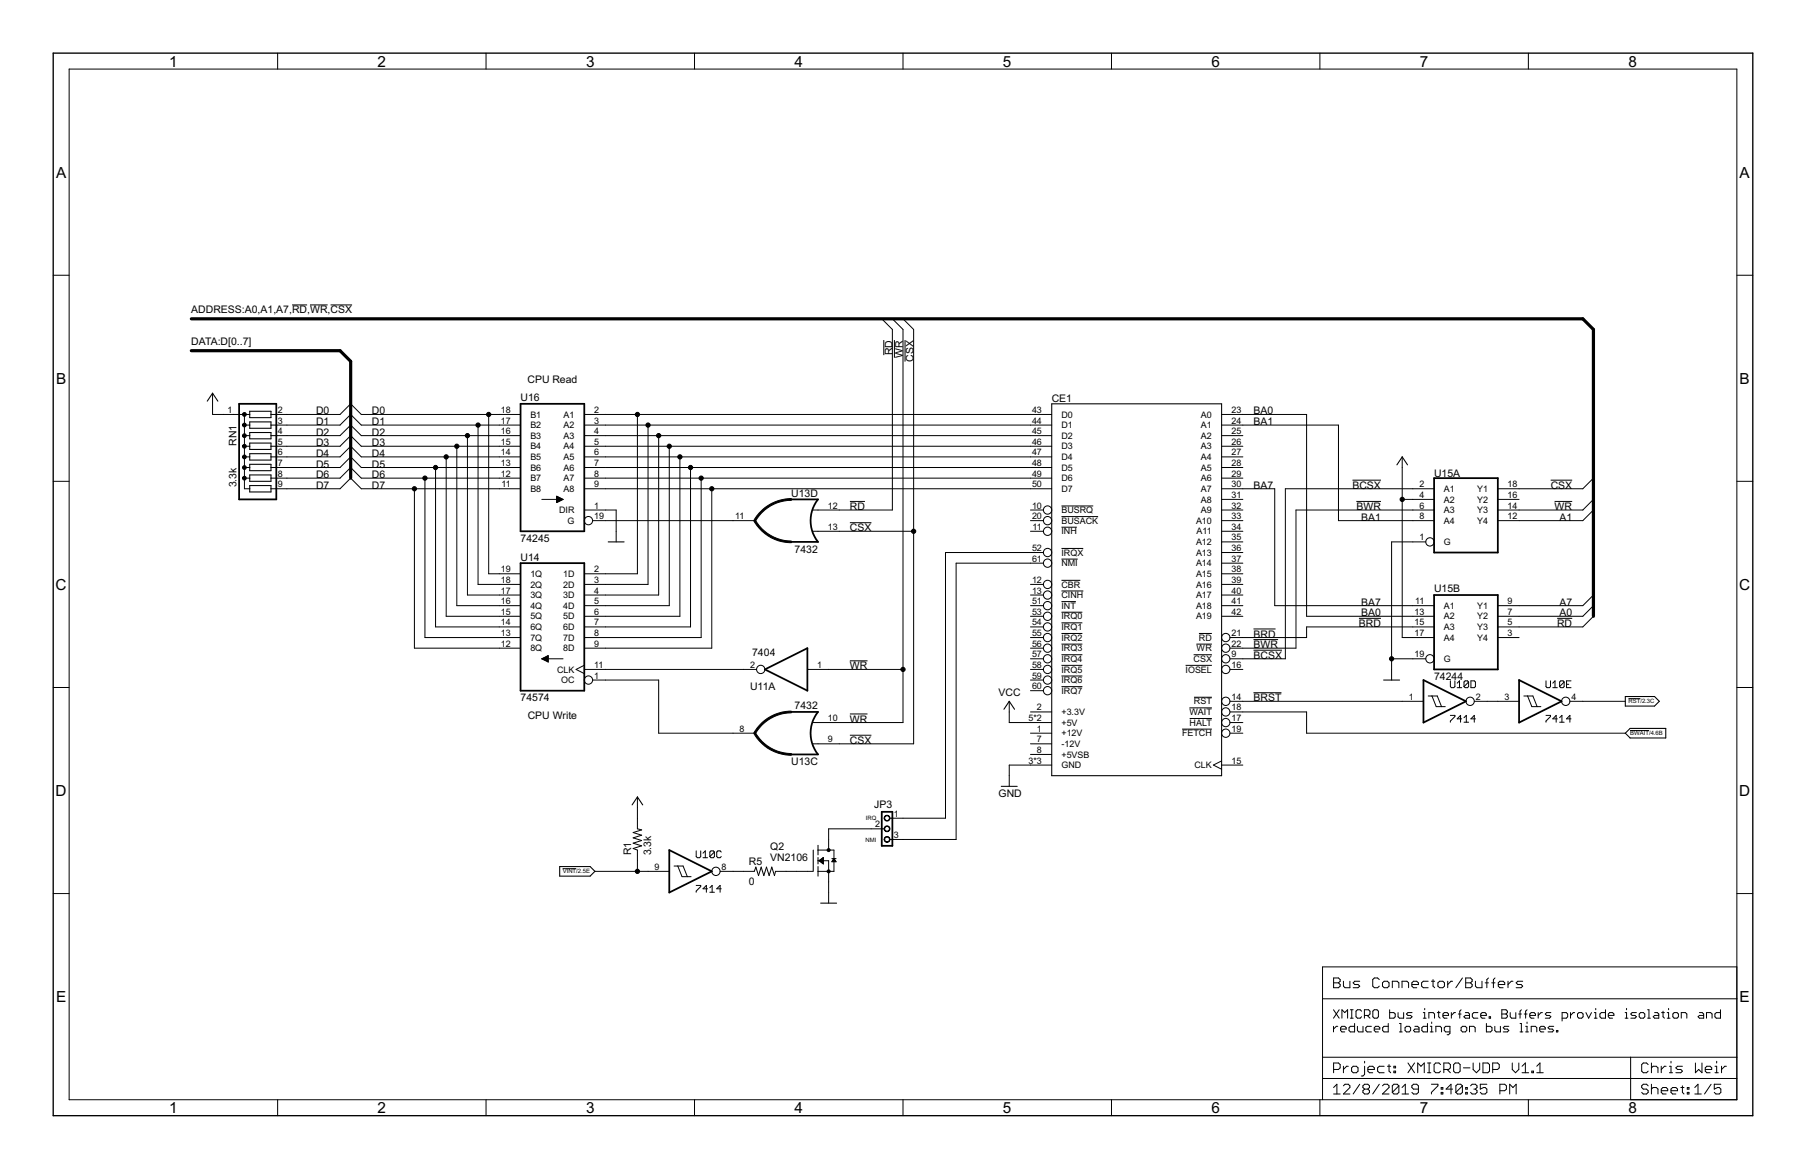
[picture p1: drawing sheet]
<svg xmlns="http://www.w3.org/2000/svg" width="432mm" height="279mm" viewBox="0 0 432 279" stroke-linecap="round" stroke-linejoin="round" font-family="sans-serif">
<g fill="none" stroke="#000" stroke-width=".24">
<path d="M16.5 16.5h398.8v246.3h-398.8zM66.4 12.7v3.8M116.2 12.7v3.8M166.1 12.7v3.8M215.9 12.7v3.8M265.7 12.7v3.8M315.6 12.7v3.8M365.4 12.7v3.8M12.7 65.8h3.8M69.8 72.9h3.6M74.1 72.9h4.2M79 72.9h5.2"/>
<path d="M210.8 76.2l2.6 2.5v43.2h-19.1M213.4 76.2l2.5 2.5v94h-21.6M215.9 76.2l2.5 2.5v99.1h-24.1M415.3 65.8h3.8M50.8 94v5.1h8.9M58.4 99.1v17.7h1.3M64.8 99.1h16.5l2.5-2.6 2.6 2.6h38.1M116.8 99.1v38h7.7M139.7 99.1h111.8M152.4 99.1v38h-12.7M211.3 81.3v3.6M213.8 81.3v4.2"/>
<path d="M216.4 81.3v5.1M292.1 99.1h20.3v48.2h30.5M12.7 115h3.8M58.4 101.6h1.3M58.4 104.1h1.3M58.4 106.7h1.3M58.4 109.2h1.3M58.4 111.7h1.3M58.4 114.3h1.3M64.8 101.6h16.5l2.5-2.5 2.6 2.5h38.1M64.8 104.1h16.5l2.5-2.5 2.6 2.5h38.1M64.8 106.7h16.5l2.5-2.6 2.6 2.6h38.1"/>
<path d="M64.8 109.2h16.5l2.5-2.5 2.6 2.5h38.1M64.8 111.7h16.5l2.5-2.5 2.6 2.5h38.1M64.8 114.3h16.5l2.5-2.6 2.6 2.6h38.1M64.8 116.8h16.5l2.5-2.5 2.6 2.5h38.1M99.1 116.8v38.1h25.4M101.6 114.3v38.1h22.9M104.1 111.7v38.1h20.4M106.7 109.2v38.1h17.8M109.2 106.7v38.1h15.3M111.8 104.1v38.1h12.7M114.3 101.6v38.1h10.2M129.5 119.4h5.1"/>
<path d="M133.1 118.6l1.5 .8-1.5 .7zM133.1 120h.3M133.1 119.9h.5M133.1 119.7h.8M133.1 119.6h1M133.1 119.5h1.3M133.1 119.3h1.3M133.1 119.1h1.1M133.1 119h.8M133.1 118.9h.6M133.1 118.8h.3M133.1 118.7h.1"/>
<path d="M139.7 101.6h111.8M139.7 104.1h111.8M139.7 106.7h111.8M139.7 109.2h111.8M139.7 111.7h111.8M139.7 114.3h111.8M139.7 116.8h111.8M154.9 101.6v38.1h-15.2M157.5 104.1v38.1h-17.8M160 106.7v38.1h-20.3M162.6 109.2v38.1h-22.9M165.1 111.7v38.1h-25.4"/>
<path d="M167.6 114.3v38.1h-27.9M170.2 116.8v38.1h-30.5M203.2 119.8h3.6M292.1 119.4h5.1M292.1 116.8h12.7v28h38.1M292.1 101.6h27.9v22.8h22.9M292.1 104.1h5.1M292.1 106.7h5.1M292.1 109.2h5.1M292.1 111.7h5.1M292.1 114.3h5.1M323.4 114.8h6.8"/>
<path d="M324.3 119.8h5.9M335.3 119.4h7.6M335.3 109.2v43.2h7.6M342.9 116.8h-35.6v40.7h-13.2M358.1 119.4h5.1M370.8 114.8h5.1M371.7 119.8h4.2M381 114.3l-2.6 2.5h-20.3M381 119.4l-2.6 2.5h-20.3M415.3 115h3.8M133.1 120.1h.1M139.7 121.9h7.6v7.6"/>
<path d="M141.7 124.4h38.6M194.3 127h24.1M203.2 124.9h5.1M246.4 121.9h3.1M246.4 124.4h3.1M246.4 127h3.1M246.4 139.7h3.1M249.5 132.1h-23.4v63.5h-13.4M249.5 134.6h-20.9v66h-15.9M253.8 131.1h5.2M253.8 133.6h3.9M253.8 126h3.7"/>
<path d="M253.8 123.5h8.8M253.8 120.9h7.6M253.8 138.7h4.5M292.1 121.9h5.1M292.1 124.4h5.1M292.1 127h5.1M292.1 129.5h5.1M292.1 132.1h5.1M292.1 134.6h5.1M292.1 137.1h5.1M292.1 139.7h5.1M340.9 129.5h-8.2v33"/>
<path d="M342.9 121.9h-33v33h-15.8M381 121.9l-2.6 2.5h-20.3M129.5 157.5h5.1M129.5 157.5l1.6 .7M129.5 157.5l1.6-.8v1.5M129.6 157.5h1.5M129.7 157.4h1.4M129.9 157.6h1.2M130 157.2h1.1M130.1 157.7h1M130.2 157.1h.9M130.3 157.9h.8"/>
<path d="M130.5 157h.6M130.6 158h.5M130.7 156.9h.4M130.8 158.1h.3M130.9 156.8h.2M131.1 158.2h.1M139.7 160h41.2M139.7 159l-2 1 2 1M193 160h22.9M203.2 157.9h4.2M246.4 157.5h3.1M246.4 160h3.1"/>
<path d="M246.4 144.8h3.1M246.4 154.9h3.1M246.4 152.4h3.1M246.4 149.8h3.1M246.4 147.3h3.1M246.4 142.2h3.1M253.8 159h5M253.8 143.8h3.4M253.8 153.9h5M253.8 156.5h5M253.8 151.4h5M253.8 148.9h5"/>
<path d="M253.8 146.3h5M253.8 141.2h5.2M283.5 159h6.3M285.4 156.5h4.4M286.1 153.9h3.7M286.7 151.4h3.1M292.1 144.8h5.1M292.1 147.3h5.1M292.1 142.2h5.1M294.1 160h3.1M299.7 155.4h6.8M299.7 150.3h5.3"/>
<path d="M299.7 152.9h5.9M324.9 147.8h5.3M332.7 157.5h8.2M342.9 149.8h-30.5v2.6h-18.3M358.1 152.4h5.1M372.3 147.8h3.6M381 142.2l-2.6 2.6h-20.3M381 147.3l-2.6 2.5h-20.3M381 144.8l-2.6 2.5h-20.3M12.7 164.3h3.8M141.7 162.5h15.8v12.7h22.8M203.2 170.6h4.2"/>
<path d="M203.2 175.7h5.1M241.3 167.6v5.1h10.2M246.4 175.2h5.1M246.4 177.8h5.1M246.4 165.1h3.1M246.4 162.5h3.1M246.4 170.2h5.1M253.8 164.1h5M253.8 161.6h5M282.6 174.3h7.2M284.4 169.2h5.4M284.4 171.7h5.4"/>
<path d="M285.5 166.6h4.3M294.1 175.2h3.1M294.1 170.2h18.3v5h76.2M294.1 172.7h3.1M294.1 167.6h46.2M299.7 165.6h6.7M341.5 166.3h2.1l1.1 2.6M342.4 166.3l1 2.6h2.1M346.8 171h1.1v.3l-1.1 1v.3M346.8 162.7v1.4l.2 .3h.6l.3-.3v-1.4M348.4 164.4h1.1M348.4 163.3l.6-.6v1.7"/>
<path d="M349.5 171.8h-1.1l.8-.8v1.6M350 171.5l.6-.5v1.6M350 172.6h1.1M351.1 163v1.1l-.2 .3h-.6l-.3-.3M351.1 163l-.2-.3h-.6l-.3 .3v1.1M351.1 163l-1.1 1.1M351.7 162.7h.8l.3 .3v1.1l-.3 .3h-.8zM352.5 167.6h10.7M352.8 171.8h-1.1l.8-.8v1.6M364.3 166.3h2.2l1 2.6M365.2 166.3l1 2.6h2.2M369.6 171h1.1v.3l-1.1 1v.3"/>
<path d="M369.6 162.7v1.4l.3 .3h.5l.3-.3v-1.4M371.3 164.4h1M371.3 163.3l.5-.6v1.7M372.3 171.8h-1l.8-.8v1.6M372.9 172.6h1.1M372.9 171.5l.5-.5v1.6M374 163v1.1l-.3 .3h-.5l-.3-.3M374 163l-.3-.3h-.5l-.3 .3v1.1M374 163l-1.1 1.1M374.5 163.6h.6M375.3 167.6h13.3M375.6 171.8h-1.1l.8-.8v1.6"/>
<path d="M375.6 162.7h-1.1v1.7h1.1M389.4 167h2.8M389.7 174.6h4.6M415.3 164.3h3.8M152.4 190.5v7.6l1 .3-2 .6 2 .6-2 .7 2 .6-2 .6 2 .7-2 .6 1 .4v5.1M211.5 198.1h-13.4v5.1M246.4 180.3h5.1M251.5 182.9h-10.2v5M292.1 181.9l-2 1 2 1M292.1 182.9h5.1M12.7 213.6h3.8M134.5 207.6h3.3"/>
<path d="M142.2 208.3h17.8M161.2 207h2.1l1 2.5M162.1 207l1 2.5h2.1M166.5 211.6h1v.3l-1 1.1v.3M166.5 203.4v1.3l.2 .3h.6l.2-.3v-1.3M168.1 205h1.1M168.1 203.9l.5-.5v1.6M169.2 212.4h-1.1l.8-.8v1.7M169.7 212.2l.6-.6v1.7M169.7 213.3h1.1M170.8 203.6v1.1l-.3 .3h-.5l-.3-.3M170.8 203.6l-.3-.2h-.5l-.3 .2v1.1"/>
<path d="M170.8 203.6l-1.1 1.1M172.2 208.3h8.1l.4-1.1 .7 2.1 .6-2.1 .6 2.1 .7-2.1 .6 2.1 .6-2.1 .7 2.1 .2-1h9M172.4 212.4h-1l.8-.8v1.7M172.4 203.6l-.2-.2h-.6l-.2 .2v1.1l.2 .3h.6l.2-.3M195.6 203.2h3.8v5.1h-3.8M195.6 205.7h2.5v10.2M195.8 205.7l1-.7v1.5zM195.9 205.6h.9M196 205.9h.8M196.1 205.5h.7M196.2 206h.6M196.3 205.4h.5"/>
<path d="M196.4 206.1h.4M196.4 205.3h.4M196.5 206.2h.3M196.6 205.1h.2M196.7 206.4h.1M196.7 205h.1M196.8 206.5h.1M198.9 205.2h1M198.9 205.9h.9M199 205.7h.7M199.1 205.6h.6M199.2 205.5h.4"/>
<path d="M199.3 205.4h.2M199.3 205.3h.1M199.4 205.2l.5 .8h-1zM415.3 213.6h3.8M316.2 238.7h99.1M318.9 233.7h1.1l.4 .4v.4l-.4 .4 .4 .4v.4l-.4 .4h-1.1zM318.9 234.9h1.1M321.2 234.5v1.2l.4 .4h1.1v-1.6M325.1 234.5h-1.2l-.4 .4 .4 .4h.8l.4 .4-.4 .4h-1.2M329.8 234.1l-.4-.4h-.8l-.4 .4v1.6l.4 .4h.8l.4-.4M330.5 234.9l.4-.4h.8l.4 .4v.8l-.4 .4h-.8l-.4-.4zM332.9 236.1v-1.6h1.2l.4 .4v1.2"/>
<path d="M335.2 236.1v-1.6h1.2l.4 .4v1.2M337.6 235.3h1.5v-.4l-.4-.4h-.8l-.3 .4v.8l.3 .4h.8M341.5 234.5h-1.2l-.4 .4v.8l.4 .4h1.2M342.2 234.5h.8M342.6 234.1v1.6l.4 .4M343.8 234.9l.4-.4h.8l.4 .4v.8l-.4 .4h-.8l-.4-.4zM346.1 234.5v1.6M347.3 234.5h-.4l-.8 .8M349.7 233.7l-1.6 2.4M350.4 233.7h1.2l.4 .4v.4l-.4 .4 .4 .4v.4l-.4 .4h-1.2zM350.4 234.9h1.2M352.8 234.5v1.2l.3 .4h1.2v-1.6"/>
<path d="M355.1 234.9h.8M355.9 233.7l-.4 .4v2M356.7 234.9h.7M357.4 233.7l-.3 .4v2M358.2 235.3h1.6v-.4l-.4-.4h-.8l-.4 .4v.8l.4 .4h.8M360.6 234.5v1.6M361.7 234.5h-.4l-.7 .8M364.1 234.5h-1.2l-.4 .4 .4 .4h.8l.4 .4-.4 .4h-1.2M415.3 231.1h-99.1v31.7M316.2 252.7h99.1M316.2 257.8h99.1M318.8 245.3v1.3"/>
<path d="M318.8 241.3l1.4 2.1M318.9 255.6h1.1l.4-.4v-.8l-.4-.3h-1.1v2.3M318.9 259.9l.7-.8v2.4M319.8 245.3h-.3l-.7 .7M320.2 241.3l-1.4 2.1M320.5 246h1.4v-.4l-.4-.3h-.7l-.3 .3v.7l.3 .3h.7M320.8 243.4v-2.1l.7 .7 .7-.7v2.1M321.2 254.8v1.6M321.2 259.5l.4-.4h.8l.3 .4v.4l-1.5 1.6h1.5M322.4 254.8h-.4l-.8 .8M322.9 243.4h.6M322.9 241.3h.6"/>
<path d="M323.2 241.3v2.1M323.5 254.8h.8l.4 .4v.8l-.4 .4h-.8l-.3-.4v-.8zM323.9 244.6v2h-1l-.4-.3v-.7l.4-.3h1M324.5 245.3v1l.4 .3h1v-1.3M325.1 259.1l-1.6 2.4M325.5 241.7l-.3-.4h-.7l-.3 .4v1.3l.3 .4h.7l.3-.4M326.2 242.7h1l.4-.3v-.7l-.4-.4h-1v2.1M326.3 254.8v2l-.4 .4h-.4M326.3 253.7v.4M326.9 242.7l.7 .7M327 255.6h1.6v-.4l-.4-.4h-.8l-.4 .4v.8l.4 .4h.8M327.9 245.3h-1l-.3 .3v.7l.3 .3h1"/>
<path d="M328.6 246h1.3v-.4l-.3-.3h-.7l-.3 .3v.7l.3 .3h.7M328.6 241.3h.6l.4 .4v1.3l-.4 .4h-.6l-.4-.4v-1.3zM329.8 259.1l-1.6 2.4M330.5 259.5l.4-.4h.8l.4 .4v.4l-1.6 1.6h1.6M330.9 254.8h-1.1l-.4 .4v.8l.4 .4h1.1M331.7 254.8h.8M331.9 244.6v2h-1l-.3-.3v-.7l.3-.3h1M332.1 254.4v1.6l.4 .4M332.3 241.3v2.1h.9l.4-.4v-.6l-.4-.4h-.9M333.3 254.8h.4v.4h-.4zM333.3 256h.4v.4h-.4zM334.3 242v1l.3 .4h1v-1.4"/>
<path d="M334.5 259.5l-.4-.4h-.8l-.4 .4v1.6M334.5 259.5v1.6l-.4 .4h-.8l-.4-.4M334.5 259.5l-1.6 1.6M334.6 246.6h.7M334.6 244.6h.3v2M335.2 259.9l.8-.8v2.4M336.3 245.3h.6l.4 .3v.7l-.4 .3h-.6l-.4-.3v-.7zM336.6 254.1l1.6 2.3M337.6 242h-1l-.3 .4 .3 .3h.7l.3 .3-.3 .4h-1M338.2 254.1l-1.6 2.3M338.3 245.3h.6l.4 .3v1h-1l-.4-.3 .4-.3h1M339 256.4v-2.3l.7 .7 .8-.7v2.3"/>
<path d="M340.3 243.4h.7M340.3 242h.3v1.4M340.6 241v.3M341.3 244.6v2h-1l-.3-.3v-.7l.3-.3h1M341.3 254.1h.8M341.3 256.4h.8M341.6 243.4v-1.4h1l.4 .4v1M341.7 254.1v2.3M342 245.3h.3v1.3M342 246.6h.6M342.2 259.1h1.6v.4l-1.6 1.6v.4M342.3 244.3v.3"/>
<path d="M343.3 246.6v-1.3h1l.4 .3v1M343.6 242h.7M344 241.7v1.3l.3 .4M344.4 254.4l-.4-.3h-.7l-.4 .3v1.6l.4 .4h.7l.4-.4M344.6 259.9h.4v.4h-.4zM345 242.7h1.3v-.3l-.3-.4h-.7l-.3 .4v.6l.3 .4h.7M345.2 255.6h1.2l.4-.4v-.8l-.4-.3h-1.2v2.3M346 255.6l.8 .8M346.7 246.6h-1l-.4-.3v-.7l.4-.3h1v1.7l-.4 .3h-.3M347 242v1.4M347.9 254.1h.8l.4 .3v1.6l-.4 .4h-.8l-.3-.4v-1.6zM348 242h-.3l-.7 .7"/>
<path d="M348.7 242.4h.6M349.3 241.3l-.3 .4v1.7M349.7 259.5l-.5-.4h-.7l-.4 .4v1.6M349.7 259.5v1.6l-.5 .4h-.7l-.4-.4M349.7 259.5l-1.6 1.6M349.7 245.3h.7l.3 .3v.7l-.3 .3h-.7l-.4-.3v-.7zM349.9 255.2h1.6M350.4 242h.6l.3 .4v1h-.9l-.4-.4 .4-.3h.9M350.4 259.9h.4v.4h-.4zM351.3 246.6v-1.3h1.1l.3 .3v1M351.6 259.5l.4-.4h.8l.3 .4v.4l-.3 .4M352.2 254.1v1.5l.8 .8 .8-.8v-1.5"/>
<path d="M353.4 242h-1l-.4 .4v.6l.4 .4h1M354 242.7h1.4v-.3l-.4-.4h-.6l-.4 .4v.6l.4 .4h.6M354.6 254.1h1.1l.4 .3v1.6l-.4 .4h-1.1zM355.4 244.6v2h1l.3-.3v-.7l-.3-.3h-1M355.5 259.1h-1.6v1.2l.8-.4h.4l.4 .4v.8l-.4 .4h-.8l-.4-.4M356 243h.4v.4h-.4zM356.9 255.6h1.2l.4-.4v-.8l-.4-.3h-1.2v2.3M357.4 245.3v1l.3 .3h1v-1.3M359.1 241.3h1l.3 .4v.3l-.3 .4 .3 .3v.3l-.3 .4h-1zM359.1 242.4h1M360.7 245.3h-1l-.3 .3 .3 .4h.7l.3 .3-.3 .3h-1M361.1 242v1l.3 .4h1v-1.4"/>
<path d="M361.6 254.1v1.5l.8 .8 .7-.8v-1.5M363.1 242.4h.6M363.4 246.6h.7M363.4 244.6h.3v2M363.7 241.3l-.3 .4v1.7M363.9 256.4h1.6M363.9 254.8l.8-.7v2.3M364.4 242.4h.7M364.8 245.3h.3v1.3M364.8 246.6h.6M365.1 241.3l-.3 .4v1.7M365.1 244.3v.3"/>
<path d="M365.8 242.7h1.3v-.3l-.3-.4h-.7l-.3 .4v.6l.3 .4h.7M366.1 246.6v-1.3h1l.3 .3v1M366.2 256h.4v.4h-.4zM367.4 256.4h1.6M367.4 254.8l.8-.7v2.3M367.8 242v1.4M368.1 246h1.4v-.4l-.4-.3h-.7l-.3 .3v.7l.3 .3h.7M368.8 242h-.4l-.6 .7M370.8 242h-1l-.3 .4 .3 .3h.7l.3 .3-.3 .4h-1M371.5 245.3h-1l-.4 .3 .4 .4h.6l.4 .3-.4 .3h-1M372.1 246.3h.4v.3h-.4zM373.5 243.4h1l.3-.4v-.6l-.3-.4h-1v2"/>
<path d="M375.5 242v1.4M376.5 242h-.3l-.7 .7M377.2 242.4l.3-.4h.7l.3 .4v.6l-.3 .4h-.7l-.3-.4zM379.2 242l.6 1.4 .7-1.4M381.2 243.4h.6M381.2 242h.3v1.4M381.5 241v.3M383.9 241.3v2.1h-1l-.4-.4v-.6l.4-.4h1M384.5 242.7h1.4v-.3l-.3-.4h-.7l-.4 .4v.6l.4 .4h.7M388.6 243.4h.6M388.6 242h.3v1.4M388.9 241v.3"/>
<path d="M389.9 252.7v10.1M391.2 242h-1l-.3 .4 .3 .3h.7l.3 .3-.3 .4h-1M392.2 242h.7l.4 .4v.6l-.4 .4h-.7l-.3-.4v-.6zM393.9 243.4h.7M393.9 241.3h.4v2.1M394.1 254.4l-.4-.3h-.8l-.4 .3v1.6l.4 .4h.8l.4-.4M394.1 259.5l-.4-.4h-.8l-.4 .4v.4l.4 .4h.8l.4 .4v.4l-.4 .4h-.8l-.4-.4M394.8 255.2l.4-.4h.8l.4 .4v1.2M394.8 254.1v2.3M394.8 259.1v2.4M395.6 242h.7l.3 .4v1h-1l-.3-.4 .3-.3h1M397.2 254.8v1.6"/>
<path d="M397.3 242h.7M397.6 241.7v1.3l.4 .4M398.4 254.8h-.4l-.8 .8M398.6 243.4h.7M398.6 242h.3v1.4M398.9 241v.3M399.1 254.8h.4v1.6M399.1 256.4h.8M399.5 253.7v.4M400.3 242h.7l.3 .4v.6l-.3 .4h-.7l-.3-.4v-.6zM401.9 259.9h.7M402 243.4v-1.4h1l.3 .4v1"/>
<path d="M402.3 254.8h-1.2l-.4 .4 .4 .4h.8l.4 .4-.4 .4h-1.2M402.3 259.5v1.6l.3 .4M403.4 259.9h.4v.4h-.4zM405.2 259.9l.8-.8v2.4M405.4 254.1v2.3l.7-.8 .8 .8v-2.3M406.3 242h.7l.3 .4v1h-1l-.3-.4 .3-.3h1M407.7 255.6h1.6v-.4l-.4-.4h-.8l-.4 .4v.8l.4 .4h.8M408 243.4v-1.4h1l.3 .4v1M409.1 259.1l-1.6 2.4M410 254.8h.4v1.6M410 256.4h.8M410.4 253.7v.4"/>
<path d="M411.4 241.3v2.1h-1l-.4-.4v-.6l.4-.4h1M411.4 259.1h-1.5v1.2l.8-.4h.4l.3 .4v.8l-.3 .4h-.8l-.4-.4M411.6 254.8v1.6M412.8 254.8h-.4l-.8 .8M66.4 262.8v3.9M116.2 262.8v3.9M166.1 262.8v3.9M215.9 262.8v3.9M265.7 262.8v3.9M315.6 262.8v3.9M318.9 261.5h1.5M326.3 260.3l-.4-.4v-.4l.4-.4h.7l.4 .4v.4l-.4 .4"/>
<path d="M326.3 260.3h.7M326.3 260.3l-.4 .4v.4l.4 .4h.7l.4-.4v-.4l-.4-.4M335.2 261.5h1.6M339.1 260.3h-1.2l-.3-.4v-.4l.3-.4h.8l.4 .4v1.6l-.4 .4h-.8l-.3-.4M344.6 261.1h.4v.4h-.4zM347.3 260.3h-1.5l1.1-1.2v2.4M350.4 261.1h.4v.4h-.4zM352.4 260.3h.4M352.8 260.3l.3 .4v.4l-.3 .4h-.8l-.4-.4M358.6 260.7h1.2l.4-.4v-.8l-.4-.4h-1.2v2.4M361 261.5v-2.4l.7 .8 .8-.8v2.4M365.4 262.8v3.9"/>
<path d="M394.8 260.3l.4-.4h.8l.4 .4v1.2M397.2 260.7h1.5v-.4l-.3-.4h-.8l-.4 .4v.8l.4 .4h.8M399.5 260.7h1.6v-.4l-.4-.4h-.8l-.4 .4v.8l.4 .4h.8M403.4 261.1h.4v.4h-.4zM405.2 261.5h1.6"/>
<circle cx="140.7" cy="124.4" r=".99"/>
<circle cx="250.5" cy="132.1" r=".99"/>
<circle cx="250.5" cy="127" r=".99"/>
<circle cx="250.5" cy="139.7" r=".99"/>
<circle cx="250.5" cy="134.6" r=".99"/>
<circle cx="250.5" cy="124.4" r=".99"/>
<circle cx="250.5" cy="121.9" r=".99"/>
<circle cx="341.9" cy="129.5" r=".99"/>
<circle cx="181.9" cy="160" r=".99"/>
<circle cx="250.5" cy="144.8" r=".99"/>
<circle cx="250.5" cy="160" r=".99"/>
<circle cx="250.5" cy="154.9" r=".99"/>
<circle cx="250.5" cy="152.4" r=".99"/>
<circle cx="250.5" cy="147.3" r=".99"/>
<circle cx="250.5" cy="142.2" r=".99"/>
<circle cx="250.5" cy="157.5" r=".99"/>
<circle cx="250.5" cy="149.8" r=".99"/>
<circle cx="293.1" cy="160" r=".99"/>
<circle cx="293.1" cy="154.9" r=".99"/>
<circle cx="293.1" cy="157.5" r=".99"/>
<circle cx="293.1" cy="152.4" r=".99"/>
<circle cx="341.9" cy="157.5" r=".99"/>
<circle cx="140.7" cy="162.5" r=".99"/>
<circle cx="250.5" cy="162.5" r=".99"/>
<circle cx="250.5" cy="165.1" r=".99"/>
<circle cx="293.1" cy="167.6" r=".99"/>
<circle cx="293.1" cy="172.7" r=".99"/>
<circle cx="293.1" cy="170.2" r=".99"/>
<circle cx="293.1" cy="175.2" r=".99"/>
<circle cx="351.5" cy="167.6" r=".99"/>
<circle cx="374.4" cy="167.6" r=".99"/>
<circle cx="171.2" cy="208.3" r=".99"/>
</g>
<g fill="none" stroke="#000" stroke-width=".25">
<path d="M49.6 95.9l1.2-1.9 1.3 1.9M59.7 98.3h5.1v1.5h-5.1zM251.5 96.5h40.6v88.9h-40.6zM59.7 100.8h5.1v1.6h-5.1zM59.7 103.4h5.1v1.5h-5.1zM59.7 105.9h5.1v1.5h-5.1zM59.7 108.4h5.1v1.6h-5.1zM59.7 111h5.1v1.5h-5.1zM59.7 113.5h5.1v1.5h-5.1zM59.7 116.1h5.1v1.5h-5.1zM334 111.1l1.3-1.9 1.2 1.9M145.4 129.5h3.8"/>
<path d="M240 169.5l1.3-1.9 1.3 1.9M330.8 162.5h3.8M388.6 166.5h7l1.1 1.1-1.1 1.2h-7zM389.7 174.1h8.6v2.3h-8.6l-1.1-1.2zM151.1 192.4l1.3-1.9 1.3 1.9M239.4 187.9h3.8M133.8 207.1h7.3l1.1 1.2-1.1 1.1h-7.3zM194.4 203.2v5.1M195.6 202v2.3M195.6 205v1.5M195.6 207.1v2.3M196.2 215.9h3.8"/>
</g>
<path d="M12.7 12.7h406.4v254h-406.4z" fill="none" stroke="#000" stroke-width=".32"/>
<path d="M57.2 96.5h8.9v22.9h-8.9zM124.5 96.5h15.2v30.5h-15.2zM189.2 119.4h6.4a8.1 8.1 0 0 0 0 10.1h-6.4M342.9 114.3h15.2v17.8h-15.2zM124.5 134.6h15.2v30.5h-15.2zM182.9 160l10.1-5.1v10.2zM342.9 142.2h15.2v17.8h-15.2zM189.2 170.2h6.4a8.1 8.1 0 0 0 0 10.1h-6.4M340.3 162.5l10.2 5.1-10.2 5.1zM363.2 162.5l10.2 5.1-10.2 5.1zM210.8 194h2.6v8.2h-2.6zM160 203.2l10.2 5.1-10.2 5z" fill="none" stroke="#000" stroke-width=".42"/>
<g fill="#000" stroke="#000" stroke-width=".24">
<path d="M58 98.8a.46 .46 0 0 1 .8 0 .46 .46 0 0 1-.2 .7 .46 .46 0 0 1-.6-.4h.5h-.5z" fill-rule="evenodd"/>
<path d="M58 114.1a.46 .46 0 0 1 .8-.1 .46 .46 0 0 1-.2 .7 .46 .46 0 0 1-.6-.4h.5h-.5z" fill-rule="evenodd"/>
<path d="M58 111.5a.46 .46 0 0 1 .8 0 .46 .46 0 0 1-.2 .7 .46 .46 0 0 1-.6-.5l.5 .1-.5-.1z" fill-rule="evenodd"/>
<path d="M58 109a.46 .46 0 0 1 .8-.1 .46 .46 0 0 1-.2 .8 .46 .46 0 0 1-.6-.5h.5h-.5z" fill-rule="evenodd"/>
<path d="M58 106.4a.46 .46 0 0 1 .8 0 .46 .46 0 0 1-.2 .7 .46 .46 0 0 1-.6-.4h.5h-.5z" fill-rule="evenodd"/>
<path d="M58 103.9a.46 .46 0 0 1 .8 0 .46 .46 0 0 1-.2 .7 .46 .46 0 0 1-.6-.5l.5 .1-.5-.1z" fill-rule="evenodd"/>
<path d="M58 101.4a.46 .46 0 0 1 .8-.1 .46 .46 0 0 1-.2 .7 .46 .46 0 0 1-.6-.4h.5h-.5z" fill-rule="evenodd"/>
<path d="M181.6 122.6a10.4 10.4 0 0 1 7.6-3.4v.4a9.9 9.9 0 0 0-8.6 5l-.4-.2z" fill-rule="evenodd"/>
<path d="M180.2 124.5l.4-.2a10 10 0 0 0 8.6 5v.4a10.2 10.2 0 0 1-9-5.2z" fill-rule="evenodd"/>
<path d="M180.2 175.3l.4-.2a10 10 0 0 0 8.6 5v.4a10.3 10.3 0 0 1-9-5.2z" fill-rule="evenodd"/>
<path d="M182.2 172.7a10.2 10.2 0 0 1 7-2.7v.4a10 10 0 0 0-8.6 5l-.4-.2z" fill-rule="evenodd"/>
<path d="M211.6 195.1a.7 .7 0 0 1 1.1 .1 .7 .7 0 0 1-.4 1 .7 .7 0 0 1-.9-.6h.1a.58 .58 0 0 1 .9-.5 .58 .58 0 0 1 .1 .9 .58 .58 0 0 1-1-.3l-.1-.1z" fill-rule="evenodd"/>
<path d="M211.6 197.6a.7 .7 0 0 1 1.1 .1 .7 .7 0 0 1-.4 1.1 .7 .7 0 0 1-.9-.7h.1a.58 .58 0 0 1 .9-.5 .58 .58 0 0 1 .1 1 .58 .58 0 0 1-1-.3l-.1-.2z" fill-rule="evenodd"/>
<path d="M211.6 200.2a.7 .7 0 0 1 1.1 0 .7 .7 0 0 1-.4 1.1 .7 .7 0 0 1-.9-.7h.1a.58 .58 0 0 1 .9-.4 .58 .58 0 0 1 .1 .9 .58 .58 0 0 1-1-.3l-.1-.2z" fill-rule="evenodd"/>
<circle cx="116.8" cy="99.1" r=".51"/>
<circle cx="152.4" cy="99.1" r=".51"/>
<circle cx="99.1" cy="116.8" r=".51"/>
<circle cx="101.6" cy="114.3" r=".51"/>
<circle cx="104.1" cy="111.7" r=".51"/>
<circle cx="106.7" cy="109.2" r=".51"/>
<circle cx="109.2" cy="106.7" r=".51"/>
<circle cx="111.8" cy="104.1" r=".51"/>
<circle cx="114.3" cy="101.6" r=".51"/>
<circle cx="154.9" cy="101.6" r=".51"/>
<circle cx="157.5" cy="104.1" r=".51"/>
<circle cx="160" cy="106.7" r=".51"/>
<circle cx="162.6" cy="109.2" r=".51"/>
<circle cx="165.1" cy="111.7" r=".51"/>
<circle cx="167.6" cy="114.3" r=".51"/>
<circle cx="170.2" cy="116.8" r=".51"/>
<circle cx="335.3" cy="119.4" r=".51"/>
<circle cx="218.4" cy="127" r=".51"/>
<circle cx="215.9" cy="160" r=".51"/>
<circle cx="332.7" cy="157.5" r=".51"/>
<circle cx="152.4" cy="208.3" r=".51"/>
<circle cx="198.1" cy="203.2" r=".36"/>
<circle cx="198.1" cy="208.3" r=".36"/>
</g>
<path d="M45.7 76.2h332.7l2.6 2.5v68.6M45.7 83.8h35.6l2.5 2.6v27.9" fill="none" stroke="#000" stroke-width=".76"/>
<g font-size="4.1">
<text x="40.4" y="15.9">1</text>
<text x="90.3" y="15.9">2</text>
<text x="140.1" y="15.9">3</text>
<text x="190" y="15.9">4</text>
<text x="239.8" y="15.9">5</text>
<text x="289.6" y="15.9">6</text>
<text x="339.5" y="15.9">7</text>
<text x="389.3" y="15.9">8</text>
<text x="13.4" y="42.4">A</text>
<text x="415.9" y="42.4">A</text>
<text x="13.4" y="91.7">B</text>
<text x="415.9" y="91.7">B</text>
<text x="13.3" y="141">C</text>
<text x="415.8" y="141">C</text>
<text x="13.3" y="190.2">D</text>
<text x="415.8" y="190.2">D</text>
<text x="13.4" y="239.5">E</text>
<text x="415.9" y="239.5">E</text>
<text x="40.4" y="266">1</text>
<text x="90.3" y="266">2</text>
<text x="140.1" y="266">3</text>
<text x="190" y="266">4</text>
<text x="239.8" y="266">5</text>
<text x="289.6" y="266">6</text>
<text x="339.5" y="266">7</text>
<text x="389.3" y="266">8</text>
</g>
<g font-size="2.8">
<text x="45.7" y="74.9">ADDRESS:A0,A1,A7,RD,WR,CSX</text>
<text x="45.7" y="82.5">DATA:D[0..7]</text>
<text x="213.4" y="84.9" transform="rotate(-90 213.4 84.9)">RD</text>
<text x="215.9" y="85.5" transform="rotate(-90 215.9 85.5)">WR</text>
<text x="218.4" y="86.4" transform="rotate(-90 218.4 86.4)">CSX</text>
<text x="124.5" y="95.9">U16</text>
<text x="126.1" y="91.4">CPU Read</text>
<text x="75.6" y="101.6">D1</text>
<text x="75.6" y="99.1">D0</text>
<text x="88.9" y="101.6">D1</text>
<text x="88.9" y="99.1">D0</text>
<text x="251.5" y="96">CE1</text>
<text x="299.7" y="101.6">BA1</text>
<text x="299.7" y="99.1">BA0</text>
<text x="56.5" y="106.6" transform="rotate(-90 56.5 106.6)">RN1</text>
<text x="75.6" y="106.7">D3</text>
<text x="75.6" y="104.1">D2</text>
<text x="88.9" y="106.7">D3</text>
<text x="88.9" y="104.1">D2</text>
<text x="75.6" y="111.7">D5</text>
<text x="75.6" y="109.2">D4</text>
<text x="88.9" y="111.7">D5</text>
<text x="88.9" y="109.2">D4</text>
<text x="342.9" y="113.9">U15A</text>
<text x="56.5" y="116.5" transform="rotate(-90 56.5 116.5)">3.3k</text>
<text x="75.6" y="116.8">D7</text>
<text x="75.6" y="114.3">D6</text>
<text x="88.9" y="116.8">D7</text>
<text x="88.9" y="114.3">D6</text>
<text x="189.2" y="118.7">U13D</text>
<text x="299.7" y="116.8">BA7</text>
<text x="323.4" y="116.8">BCSX</text>
<text x="370.8" y="116.8">CSX</text>
<text x="203.2" y="121.9">RD</text>
<text x="324.3" y="121.9">BWR</text>
<text x="325.4" y="124.4">BA1</text>
<text x="371.7" y="121.9">WR</text>
<text x="372.8" y="124.4">A1</text>
<text x="124.5" y="129.5">74245</text>
<text x="203.2" y="127">CSX</text>
<text x="124.5" y="134">U14</text>
<text x="190" y="132.1">7432</text>
<text x="342.9" y="141.6">U15B</text>
<text x="324.9" y="149.8">BRD</text>
<text x="325.4" y="147.3">BA0</text>
<text x="325.4" y="144.8">BA7</text>
<text x="372.3" y="149.8">RD</text>
<text x="372.8" y="147.3">A0</text>
<text x="372.8" y="144.8">A7</text>
<text x="299.7" y="152.4">BRD</text>
<text x="299.7" y="154.9">BWR</text>
<text x="179.8" y="156.7">7404</text>
<text x="203.2" y="160">WR</text>
<text x="299.7" y="157.5">BCSX</text>
<text x="124.5" y="167.6">74574</text>
<text x="179.3" y="165">U11A</text>
<text x="238.8" y="166.3">VCC</text>
<text x="299.7" y="167.6">BRST</text>
<text x="342.9" y="162.5">74244</text>
<text x="126.2" y="171.9">CPU Write</text>
<text x="190" y="169.4">7432</text>
<text x="203.2" y="172.7">WR</text>
<text x="203.2" y="177.8">CSX</text>
<text x="189.2" y="182.7">U13C</text>
<text x="238.8" y="190.5">GND</text>
<text x="209" y="193">JP3</text>
<text x="184.2" y="203.2">Q2</text>
<text x="150.9" y="204.4" transform="rotate(-90 150.9 204.4)">R1</text>
<text x="155.7" y="204.4" transform="rotate(-90 155.7 204.4)">3.3k</text>
<text x="179.1" y="206.8">R5</text>
<text x="184.2" y="205.7">VN2106</text>
<text x="179.1" y="211.6">0</text>
</g>
<g font-size="2.4">
<text x="54.4" y="98.7">1</text>
<text x="66.4" y="98.7">2</text>
<text x="66.4" y="101.2">3</text>
<text x="119.8" y="101.2">17</text>
<text x="119.8" y="98.7">18</text>
<text x="126.8" y="99.8">B1</text>
<text x="134.8" y="99.8">A1</text>
<text x="142" y="98.7">2</text>
<text x="142" y="101.2">3</text>
<text x="246.7" y="98.7">43</text>
<text x="246.7" y="101.2">44</text>
<text x="253.8" y="99.8">D0</text>
<text x="287.1" y="99.8">A0</text>
<text x="294.4" y="98.7">23</text>
<text x="294.4" y="101.2">24</text>
<text x="66.4" y="103.8">4</text>
<text x="66.4" y="106.3">5</text>
<text x="119.8" y="106.3">15</text>
<text x="119.8" y="103.8">16</text>
<text x="126.8" y="107.4">B4</text>
<text x="126.8" y="104.9">B3</text>
<text x="126.8" y="102.4">B2</text>
<text x="134.8" y="102.4">A2</text>
<text x="134.8" y="104.9">A3</text>
<text x="134.8" y="107.4">A4</text>
<text x="142" y="103.8">4</text>
<text x="142" y="106.3">5</text>
<text x="246.7" y="103.8">45</text>
<text x="246.7" y="106.3">46</text>
<text x="253.8" y="102.4">D1</text>
<text x="253.8" y="104.9">D2</text>
<text x="253.8" y="107.4">D3</text>
<text x="287.1" y="102.4">A1</text>
<text x="287.1" y="104.9">A2</text>
<text x="287.1" y="107.4">A3</text>
<text x="294.4" y="103.8">25</text>
<text x="294.4" y="106.3">26</text>
<text x="66.4" y="108.9">6</text>
<text x="66.4" y="111.4">7</text>
<text x="66.4" y="113.9">8</text>
<text x="119.8" y="113.9">12</text>
<text x="119.8" y="111.4">13</text>
<text x="119.8" y="108.9">14</text>
<text x="126.8" y="112.5">B6</text>
<text x="126.8" y="110">B5</text>
<text x="134.8" y="110">A5</text>
<text x="134.8" y="112.5">A6</text>
<text x="142" y="108.9">6</text>
<text x="142" y="111.4">7</text>
<text x="142" y="113.9">8</text>
<text x="246.7" y="108.9">47</text>
<text x="246.7" y="111.4">48</text>
<text x="246.7" y="113.9">49</text>
<text x="253.8" y="110">D4</text>
<text x="253.8" y="112.5">D5</text>
<text x="287.1" y="110">A4</text>
<text x="287.1" y="112.5">A5</text>
<text x="294.4" y="108.9">27</text>
<text x="294.4" y="111.4">28</text>
<text x="294.4" y="113.9">29</text>
<text x="66.4" y="116.5">9</text>
<text x="119.9" y="116.5">11</text>
<text x="126.8" y="117.6">B8</text>
<text x="126.8" y="115">B7</text>
<text x="134.8" y="115">A7</text>
<text x="134.8" y="117.6">A8</text>
<text x="142" y="116.5">9</text>
<text x="246.7" y="116.5">50</text>
<text x="253.8" y="115">D6</text>
<text x="253.8" y="117.6">D7</text>
<text x="287.1" y="115">A6</text>
<text x="287.1" y="117.6">A7</text>
<text x="294.4" y="116.5">30</text>
<text x="294.4" y="119">31</text>
<text x="339.4" y="116.5">2</text>
<text x="339.4" y="119">4</text>
<text x="345.2" y="117.6">A1</text>
<text x="353.2" y="117.6">Y1</text>
<text x="360.5" y="119">16</text>
<text x="360.5" y="116.5">18</text>
<text x="133.7" y="122.7">DIR</text>
<text x="135.7" y="125.2">G</text>
<text x="142" y="121.6">1</text>
<text x="142" y="124.1">19</text>
<text x="175.8" y="124.1">11</text>
<text x="197.9" y="121.6">12</text>
<text x="246.7" y="124.1">20</text>
<text x="246.7" y="121.6">10</text>
<text x="253.8" y="125.2">BUSACK</text>
<text x="253.8" y="122.7">BUSRQ</text>
<text x="286" y="125.2">A10</text>
<text x="287.1" y="120.1">A8</text>
<text x="287.1" y="122.7">A9</text>
<text x="294.4" y="121.6">32</text>
<text x="294.4" y="124.1">33</text>
<text x="339.4" y="121.6">6</text>
<text x="339.4" y="124.1">8</text>
<text x="345.2" y="120.1">A2</text>
<text x="345.2" y="122.7">A3</text>
<text x="345.2" y="125.2">A4</text>
<text x="353.2" y="125.2">Y4</text>
<text x="353.2" y="122.7">Y3</text>
<text x="353.2" y="120.1">Y2</text>
<text x="360.5" y="124.1">12</text>
<text x="360.5" y="121.6">14</text>
<text x="197.9" y="126.6">13</text>
<text x="246.7" y="131.7">52</text>
<text x="246.9" y="126.6">11</text>
<text x="253.8" y="127.7">INH</text>
<text x="286" y="130.3">A12</text>
<text x="286.1" y="127.7">A11</text>
<text x="294.4" y="126.6">34</text>
<text x="294.4" y="129.2">35</text>
<text x="294.4" y="131.7">36</text>
<text x="339.4" y="129.2">1</text>
<text x="345.2" y="130.3">G</text>
<text x="119.8" y="136.8">19</text>
<text x="126.8" y="137.9">1Q</text>
<text x="134.6" y="137.9">1D</text>
<text x="142" y="136.8">2</text>
<text x="246.7" y="134.2">61</text>
<text x="253.8" y="132.8">IRQX</text>
<text x="253.8" y="135.4">NMI</text>
<text x="286" y="132.8">A13</text>
<text x="286" y="135.4">A14</text>
<text x="286" y="137.9">A15</text>
<text x="294.4" y="134.2">37</text>
<text x="294.4" y="136.8">38</text>
<text x="119.8" y="141.9">17</text>
<text x="119.8" y="139.3">18</text>
<text x="126.8" y="143">3Q</text>
<text x="126.8" y="140.4">2Q</text>
<text x="134.6" y="140.4">2D</text>
<text x="134.6" y="143">3D</text>
<text x="142" y="139.3">3</text>
<text x="142" y="141.9">4</text>
<text x="246.7" y="139.3">12</text>
<text x="246.7" y="141.9">13</text>
<text x="253.8" y="140.4">CBR</text>
<text x="253.8" y="143">CINH</text>
<text x="286" y="143">A17</text>
<text x="286" y="140.4">A16</text>
<text x="294.4" y="141.9">40</text>
<text x="294.4" y="139.3">39</text>
<text x="119.8" y="149.5">14</text>
<text x="119.8" y="146.9">15</text>
<text x="119.8" y="144.4">16</text>
<text x="126.8" y="148.1">5Q</text>
<text x="126.8" y="145.5">4Q</text>
<text x="134.6" y="145.5">4D</text>
<text x="134.6" y="148.1">5D</text>
<text x="142" y="144.4">5</text>
<text x="142" y="146.9">6</text>
<text x="142" y="149.5">7</text>
<text x="246.7" y="144.4">51</text>
<text x="246.7" y="149.5">54</text>
<text x="246.7" y="146.9">53</text>
<text x="253.8" y="145.5">INT</text>
<text x="253.8" y="148.1">IRQ0</text>
<text x="286" y="145.5">A18</text>
<text x="286" y="148.1">A19</text>
<text x="294.4" y="144.4">41</text>
<text x="294.4" y="146.9">42</text>
<text x="338.2" y="146.9">13</text>
<text x="338.2" y="149.5">15</text>
<text x="338.3" y="144.4">11</text>
<text x="345.2" y="145.5">A1</text>
<text x="345.2" y="148.1">A2</text>
<text x="353.2" y="148.1">Y2</text>
<text x="353.2" y="145.5">Y1</text>
<text x="360.5" y="149.5">5</text>
<text x="360.5" y="146.9">7</text>
<text x="360.5" y="144.4">9</text>
<text x="119.8" y="154.6">12</text>
<text x="119.8" y="152">13</text>
<text x="126.8" y="155.7">8Q</text>
<text x="126.8" y="153.1">7Q</text>
<text x="126.8" y="150.6">6Q</text>
<text x="134.6" y="150.6">6D</text>
<text x="134.6" y="153.1">7D</text>
<text x="134.6" y="155.7">8D</text>
<text x="142" y="152">8</text>
<text x="142" y="154.6">9</text>
<text x="246.7" y="154.6">56</text>
<text x="246.7" y="152">55</text>
<text x="253.8" y="155.7">IRQ3</text>
<text x="253.8" y="153.1">IRQ2</text>
<text x="253.8" y="150.6">IRQ1</text>
<text x="286.1" y="155.7">WR</text>
<text x="286.7" y="153.1">RD</text>
<text x="294.4" y="154.6">22</text>
<text x="294.4" y="152">21</text>
<text x="338.2" y="152">17</text>
<text x="345.2" y="150.6">A3</text>
<text x="345.2" y="153.1">A4</text>
<text x="353.2" y="153.1">Y4</text>
<text x="353.2" y="150.6">Y3</text>
<text x="360.5" y="152">3</text>
<text x="133.2" y="160.8">CLK</text>
<text x="142" y="159.6">11</text>
<text x="179.4" y="159.6">2</text>
<text x="195.4" y="159.6">1</text>
<text x="246.7" y="159.6">58</text>
<text x="246.7" y="157.1">57</text>
<text x="253.8" y="160.8">IRQ5</text>
<text x="253.8" y="158.2">IRQ4</text>
<text x="283.5" y="160.8">IOSEL</text>
<text x="285.4" y="158.2">CSX</text>
<text x="294.4" y="159.6">16</text>
<text x="294.4" y="157.1">9</text>
<text x="338.2" y="157.1">19</text>
<text x="345.2" y="158.2">G</text>
<text x="134.2" y="163.3">OC</text>
<text x="142" y="162.2">1</text>
<text x="246.7" y="164.7">60</text>
<text x="246.7" y="162.2">59</text>
<text x="253.8" y="165.8">IRQ7</text>
<text x="253.8" y="163.3">IRQ6</text>
<text x="294.4" y="167.3">14</text>
<text x="336.8" y="167.3">1</text>
<text x="352.8" y="167.3">2</text>
<text x="359.7" y="167.3">3</text>
<text x="375.7" y="167.3">4</text>
<text x="197.9" y="172.3">10</text>
<text x="245.9" y="172.3">5*2</text>
<text x="247.9" y="169.8">2</text>
<text x="253.8" y="173.5">+5V</text>
<text x="253.8" y="170.9">+3.3V</text>
<text x="284.4" y="170.9">WAIT</text>
<text x="284.4" y="173.5">HALT</text>
<text x="285.5" y="168.4">RST</text>
<text x="294.4" y="172.3">17</text>
<text x="294.4" y="169.8">18</text>
<text x="176.8" y="174.9">8</text>
<text x="197.9" y="177.4">9</text>
<text x="247.9" y="174.9">1</text>
<text x="247.9" y="177.4">7</text>
<text x="247.9" y="180">8</text>
<text x="253.8" y="176">+12V</text>
<text x="253.8" y="178.5">-12V</text>
<text x="282.6" y="176">FETCH</text>
<text x="294.4" y="174.9">19</text>
<text x="245.9" y="182.5">3*3</text>
<text x="253.8" y="183.6">GND</text>
<text x="253.8" y="181.1">+5VSB</text>
<text x="285.6" y="183.6">CLK</text>
<text x="294.4" y="182.5">15</text>
<text x="209.3" y="197.7">2</text>
<text x="213.7" y="195.2">1</text>
<text x="213.7" y="200.3">3</text>
<text x="156.5" y="207.9">9</text>
<text x="172.5" y="207.9">8</text>
</g>
<g font-size="1.6">
<text x="389.4" y="168.1">RST/2.3C</text>
<text x="389.7" y="175.7">BWAIT/4.6B</text>
<text x="207" y="196.1">IRQ</text>
<text x="207" y="201.1">NMI</text>
<text x="134.5" y="208.8">VINT/2.5E</text>
</g>
</svg>
